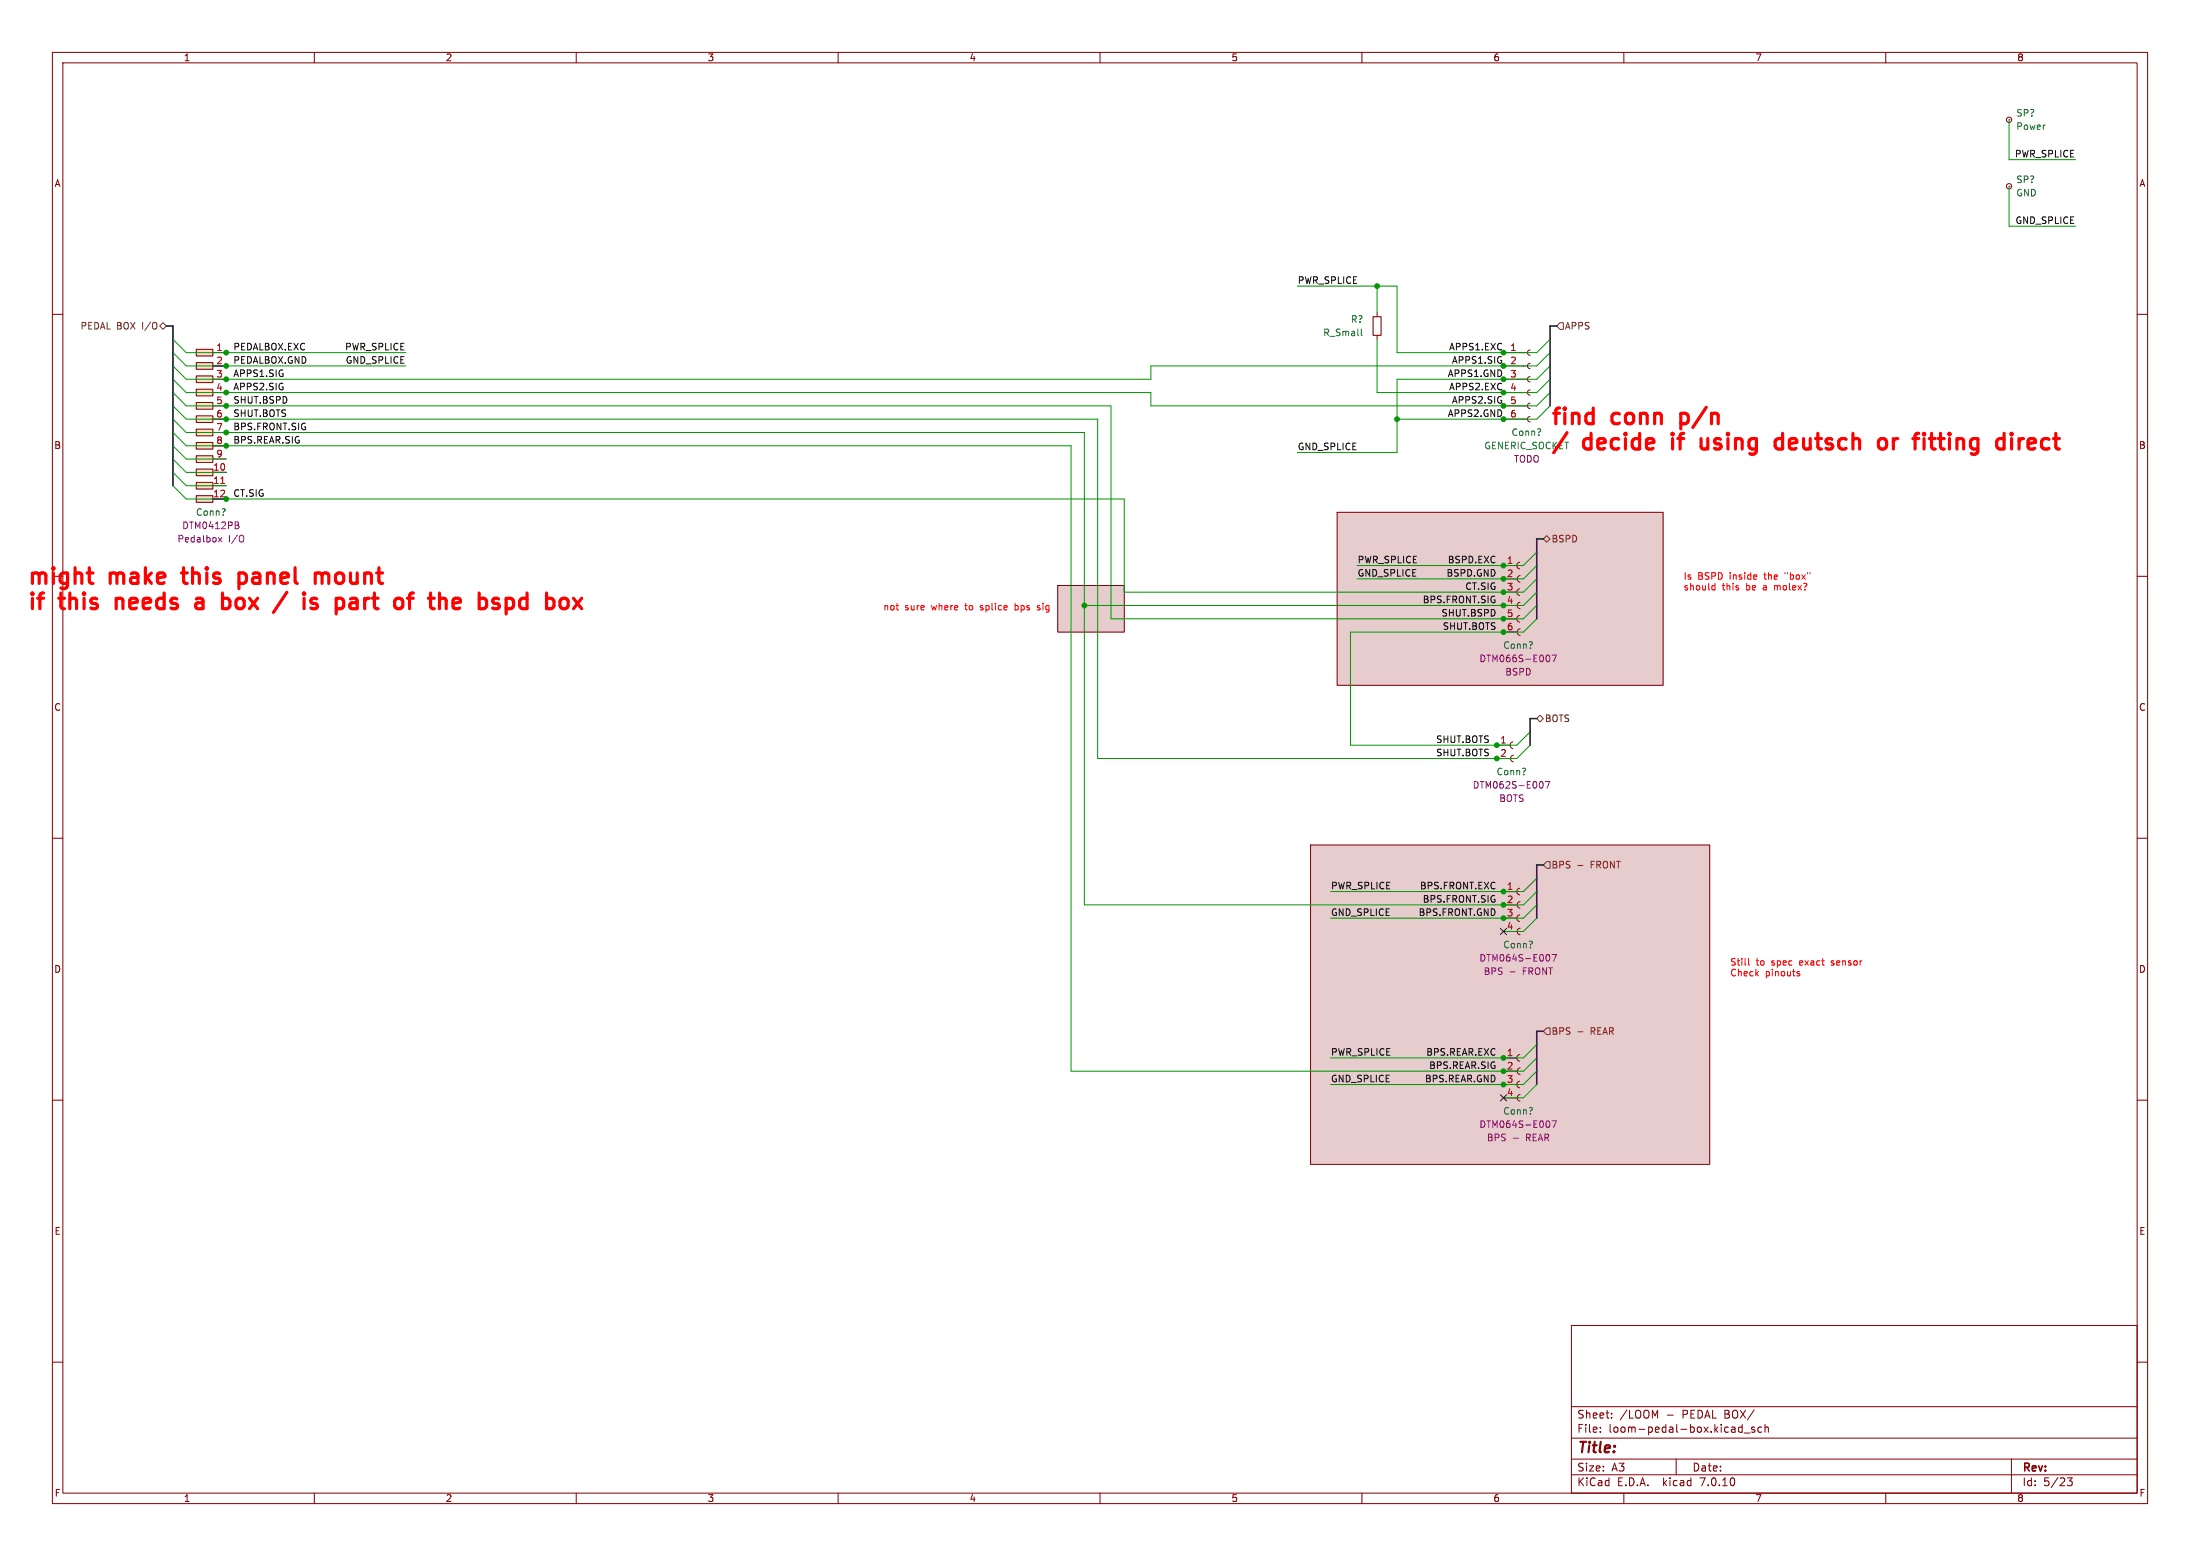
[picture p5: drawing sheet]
<svg xmlns="http://www.w3.org/2000/svg" width="420mm" height="297mm" viewBox="0 0 420 297" stroke-linecap="round" stroke-linejoin="round" font-family="sans-serif">
<g fill="none" stroke="#840000" stroke-width=".19">
<path d="M10 10h400v277h-400zM12 12h396v273h-396zM60 10v2M110 10v2M160 10v2M210 10v2M260 10v2M310 10v2M360 10v2M383.5 35.6h.1M383.5 22.9h.1M10 60h2"/>
<path d="M262.9 59.7v.8M408 60h2M37.5 66.7h3.1v1.2h-3.1zM37.5 69.2h3.1v1.3h-3.1zM37.5 71.8h3.1v1.2h-3.1zM37.5 74.3h3.1v1.3h-3.1zM37.5 76.8h3.1v1.3h-3.1zM37.5 79.4h3.1v1.2h-3.1zM40.6 69.9h2.6M40.6 74.9h2.6M40.6 67.3h2.6M40.6 72.4h2.6"/>
<path d="M40.6 77.5h2.6M262.9 64v.8M287 69.9h4.6M287 74.9h4.6M287 67.3h4.6M287 72.4h4.6M287 77.5h4.6M292.1 79.5l-.4 .2-.1 .3 .1 .4 .4 .1M292.1 77l-.4 .1-.1 .4 .1 .3 .4 .2M292.1 74.4l-.4 .2-.1 .3 .1 .4 .4 .1M292.1 71.9l-.4 .1-.1 .4 .1 .3 .4 .2M292.1 69.3l-.4 .2-.1 .3 .1 .4 .4 .2"/>
<path d="M292.1 66.8l-.4 .2-.1 .3 .1 .4 .4 .1M37.5 81.9h3.1v1.3h-3.1zM37.5 84.5h3.1v1.2h-3.1zM37.5 87h3.1v1.3h-3.1zM37.5 89.5h3.1v1.3h-3.1zM37.5 92.1h3.1v1.2h-3.1zM37.5 94.6h3.1v1.3h-3.1zM40.6 80h2.6M40.6 85.1h2.6M40.6 90.2h2.6M40.6 95.3h2.6M40.6 92.7h2.6"/>
<path d="M40.6 82.6h2.6M40.6 87.6h2.6M255.3 97.8h62.2v33h-62.2zM287 80h4.6M201.9 111.8h12.7v8.9h-12.7zM287 108h2.6M287 110.5h2.6M287 113h2.6M287 115.6h2.6M287 118.1h2.6M290.1 107.3a.64 .64 0 0 0-.5 .7 .64 .64 0 0 0 .5 .6M290.1 112.4a.64 .64 0 0 0-.5 .6 .64 .64 0 0 0 .5 .7"/>
<path d="M290.1 117.5a.64 .64 0 0 0-.5 .6 .64 .64 0 0 0 .5 .6M290.2 109.9a.64 .64 0 0 0-.6 .6 .64 .64 0 0 0 .6 .6M290.2 114.9a.64 .64 0 0 0-.6 .7 .64 .64 0 0 0 .6 .6M408 110h2M287 120.7h2.6M290.2 120a.64 .64 0 0 0-.6 .7 .64 .64 0 0 0 .6 .6M10 160h2M285.7 142.2h2.6M285.7 144.8h2.6M288.8 141.6a.64 .64 0 0 0-.5 .6 .64 .64 0 0 0 .5 .7M288.9 144.1a.64 .64 0 0 0-.5 .7 .64 .64 0 0 0 .5 .6M408 160h2"/>
<path d="M250.2 161.3h76.2v60.9h-76.2zM287 170.2h2.6M287 172.7h2.6M287 175.3h2.6M287 177.8h2.6M290.1 169.5a.64 .64 0 0 0-.5 .7 .64 .64 0 0 0 .5 .6M290.1 174.6a.64 .64 0 0 0-.5 .7 .64 .64 0 0 0 .5 .6M290.2 172.1a.64 .64 0 0 0-.6 .6 .64 .64 0 0 0 .6 .7M290.2 177.2a.64 .64 0 0 0-.6 .6 .64 .64 0 0 0 .6 .6M10 210h2M287 201.9h2.6M287 204.5h2.6"/>
<path d="M287 207h2.6M287 209.6h2.6M290.1 201.3a.64 .64 0 0 0-.5 .6 .64 .64 0 0 0 .5 .7M290.1 206.4a.64 .64 0 0 0-.5 .6 .64 .64 0 0 0 .5 .6M290.2 203.8a.64 .64 0 0 0-.6 .7 .64 .64 0 0 0 .6 .6M290.2 208.9a.64 .64 0 0 0-.6 .7 .64 .64 0 0 0 .6 .6M408 210h2M10 260h2M300 253h108v32h-108zM408 260h2M300 278.5h108M300 274.5h108"/>
<path d="M300 268.5h108M305.5 273.2v.2M305.5 272.5v.1M307.7 270.5v.2M307.7 269.8v.1M320 278.5v3M331.9 273.1l.3 .3 .4-.1M332.6 271.9v1.5M332.6 272.5l-.4-.1-.3 .3M332.9 273.5h1.2M334.9 272.5l-.3-.1-.2 .2v.2l.5 .2v.3h-.5M336.3 272.5l-.4-.1-.3 .3 .1 .6h.6"/>
<path d="M336.9 272.5l.3-.1 .3 .1 .1 .9M336.9 271.9v1.5M384 278.5v6.5M60 285v2M110 285v2M160 285v2M210 285v2M260 285v2M300 281.5h108M310 285v2M360 285v2M394.7 282.1h.9l-.5 .6 .4 .1v.6l-.2 .2-.6-.1"/>
<circle cx="383.5" cy="35.6" r=".51"/>
<circle cx="383.5" cy="22.9" r=".51"/>
</g>
<g fill="#e6cccc" stroke="#e6cccc" stroke-width=".19">
<path d="M201.9 111.8h12.7v8.9h-12.7z"/>
<path d="M255.3 97.8h62.2v33h-62.2z"/>
<path d="M250.2 161.3h76.2v60.9h-76.2z"/>
</g>
<g fill="none" stroke="#840084" stroke-width=".19">
<path d="M45.3 99.6l.3 .3-.3 .3 .3 .2v.3l-.2 .2h-.5M41.7 102.6l.6 .8M42.3 102.6l-.6 .8M46.5 102.4v.9M295.6 125a.79 .79 0 0 1 0 1.3M296.3 125h.8l-.5 1.3M294.3 149.2a.79 .79 0 0 1 0 1.2M295 149.2h.9l-.6 1.2M288.3 185.5h.9M295.6 182.2a.79 .79 0 0 1 0 1.3M296.3 182.2h.8l-.5 1.3M288.9 217.3h.9"/>
<path d="M295.6 213.9a.79 .79 0 0 1 0 1.3M296.3 213.9h.8l-.5 1.3"/>
</g>
<g fill="#ffe5bf" stroke="#ffe5bf" stroke-width=".19">
<path d="M37.5 66.7h3.1v1.2h-3.1z"/>
<path d="M37.5 69.2h3.1v1.3h-3.1z"/>
<path d="M37.5 71.8h3.1v1.2h-3.1z"/>
<path d="M37.5 74.3h3.1v1.3h-3.1z"/>
<path d="M37.5 76.8h3.1v1.3h-3.1z"/>
<path d="M37.5 79.4h3.1v1.2h-3.1z"/>
<path d="M37.5 81.9h3.1v1.3h-3.1z"/>
<path d="M37.5 84.5h3.1v1.2h-3.1z"/>
<path d="M37.5 87h3.1v1.3h-3.1z"/>
<path d="M37.5 89.5h3.1v1.3h-3.1z"/>
<path d="M37.5 92.1h3.1v1.2h-3.1z"/>
<path d="M37.5 94.6h3.1v1.3h-3.1z"/>
</g>
<path d="M42.2 92.3h.7" fill="none" stroke="#a90000" stroke-width=".19"/>
<path d="M262.1 60.5h1.6v3.5h-1.6z" fill="none" stroke="#840000" stroke-width=".2"/>
<path d="M259.9 62.8v1.1l.2 .2" fill="none" stroke="#006464" stroke-width=".19"/>
<path d="M30.5 62.2l.6-.6 .6 .6-.6 .7zM297.8 61.6h.6v1.3h-.6l-.6-.7zM294.6 102.9l.7-.7 .6 .7-.6 .6zM293.4 137.2l.6-.7 .6 .7-.6 .6zM295.3 164.5h.6v1.2h-.6l-.7-.6zM301.2 165.2h1M295.3 196.2h.6v1.3h-.6l-.7-.6zM301.2 196.9h1" fill="none" stroke="#725600" stroke-width=".19"/>
<path d="M193.8 115.2v1.2M193.8 116.4h.1M193.9 115.6h-.1M198 116.4h.4M198.4 115.6l-.4 .2 .1 .1 .3 .1M327 111.8h.4M327.4 111.3v1.3M327.4 112.6h-.4M333.8 183v1.1l.2 .1M343.2 185.9h.3l.1 .2-.4 .2M343.2 185.4l.3 .1" fill="none" stroke="#f00" stroke-width=".19"/>
<g fill="none" stroke="#f00" stroke-width=".6">
<path d="M320.9 78.9v3M321.2 78.9l-.3 .1M299.2 82.6l-2.6 3.8M319.3 82.7v.3M319.3 83.7v2M319.3 82.7l-.1 .2 .1 .1M319.3 82.7l.1 .2-.1 .1M320.9 80.7l.3 .2M324.7 83.7v1.6l.2 .3a.82 .82 0 0 0 1.1-.2M326 83.7v2M339.4 83.7l.9 .2M340.3 85.6l-.9 .1"/>
<path d="M340.3 82.7v3M359.9 83.9l.3 .4v.8l-.3 .5M361.4 83.7v2M362.3 83.7a.77 .77 0 0 0-.9 .6M368.3 83.7h1.1M369.2 85.7h.2M370 83.7h1.2M385.4 83.7v2M386.3 83.7a.77 .77 0 0 0-.9 .6M387.3 83.9l-.1 .2v1.2l.1 .3M388.6 84.4l-1.4 .3M22.2 114.2v2"/>
<path d="M22.3 114.3l-.1 .2M34.6 109.4h1.2M37.5 114.3l.8-.1 .3 .1 .2 .3M38.8 114.9l-.3 .1h-.7a.59 .59 0 0 0-.5 .6 .59 .59 0 0 0 .5 .6h.7l.3-.2M43.6 114.3l.3 .5v.8l-.3 .4M45.6 109.5l.9-.1 .4 .2 .1 .3M45.6 109.4v3M47 110.8l-.1 .3-.4 .3-.9-.2M60.2 109.6a.74 .74 0 0 1 1.3 .2M60.2 115.2l.3 .1 .1 .3-.1 .4-.3 .2M60.2 114.2l.3 .1M61.5 109.8l.1-.3 .3-.1h.4l.3 .1 .2 .3"/>
<path d="M61.5 109.8v1.6M69.6 114.2v2M70.5 114.2a.77 .77 0 0 0-.9 .6M81.8 114.2h1.1M82.2 113.2v2.6l.1 .2 .6 .2M99.5 114.3l.3-.1 .8 .1M99.5 116l.3 .2 .8-.2M100.6 113.2v3"/>
</g>
<path d="M31.7 62.2h1.3v30.5M297.2 62.2h-1.3v15.3M294.6 102.9h-1.2v15.2M293.4 137.2h-1.3v5M294.6 165.1h-1.2v10.2M294.6 196.9h-1.2v10.1" fill="none" stroke="#000084" stroke-width=".3"/>
<g fill="none" stroke="#009600" stroke-width=".19">
<path d="M383.5 35.6v7.6h12.7M383.5 22.9v7.6h12.7M247.6 54.6h19.1v12.7h26.7l2.5-2.5M262.9 54.6v5.1M33 77.5l2.6 2.5h173.9v64.8h80.1l2.5-2.6M33 72.4l2.6 2.5h184.1v2.6h73.7l2.5-2.6M33 74.9l2.6 2.6h176.5v40.6h78.7l2.6-2.5M33 64.8l2.6 2.5h41.9M33 67.3l2.6 2.6h41.9M262.9 64.8v10.1h30.5l2.5-2.5M295.9 69.9l-2.5 2.5h-26.7v14h-19.1M295.9 77.5l-2.5 2.5h-26.7"/>
<path d="M295.9 67.3l-2.5 2.6h-73.7v2.5h-184.1l-2.6-2.5M33 85.1l2.6 2.5h7.6M33 87.6l2.6 2.6h7.6M33 82.6l2.6 2.5h168.9v119.4h86.3l2.6-2.6M33 80l2.6 2.6h171.4v90.1h83.8l2.6-2.5M33 92.7l2.6 2.6h179v17.7h76.2l2.6-2.5M33 90.2l2.6 2.5h7.6M293.4 118.1l-2.6 2.6h-33v21.5h31.8l2.5-2.5M293.4 108l-2.6 2.5h-31.7M293.4 105.4l-2.6 2.6h-31.7M293.4 113l-2.6 2.6h-83.8M293.4 175.3l-2.6 2.5h-3.8"/>
<path d="M293.4 172.7l-2.6 2.6h-36.8M293.4 167.6l-2.6 2.6h-36.8M293.4 199.4l-2.6 2.5h-36.8M293.4 204.5l-2.6 2.5h-36.8M293.4 207l-2.6 2.6h-3.8"/>
</g>
<path d="M286.4 177.2l1.2 1.2M287.6 177.2l-1.2 1.2M286.4 208.9l1.2 1.3M287.6 208.9l-1.2 1.3" fill="none" stroke="#000084" stroke-width=".19"/>
<g fill="#009600" stroke="#009600" stroke-width=".19">
<circle cx="287" cy="201.9" r=".46"/>
<circle cx="287" cy="207" r=".46"/>
<circle cx="287" cy="172.7" r=".46"/>
<circle cx="287" cy="175.3" r=".46"/>
<circle cx="287" cy="204.5" r=".46"/>
<circle cx="287" cy="170.2" r=".46"/>
<circle cx="285.7" cy="144.8" r=".46"/>
<circle cx="285.7" cy="142.2" r=".46"/>
<circle cx="287" cy="115.6" r=".46"/>
<circle cx="287" cy="118.1" r=".46"/>
<circle cx="287" cy="120.7" r=".46"/>
<circle cx="287" cy="110.5" r=".46"/>
<circle cx="287" cy="113" r=".46"/>
<circle cx="287" cy="108" r=".46"/>
<circle cx="207" cy="115.6" r=".46"/>
<circle cx="287" cy="74.9" r=".46"/>
<circle cx="287" cy="69.9" r=".46"/>
<circle cx="287" cy="72.4" r=".46"/>
<circle cx="287" cy="67.3" r=".46"/>
<circle cx="262.9" cy="54.6" r=".46"/>
<circle cx="287" cy="80" r=".46"/>
<circle cx="287" cy="77.5" r=".46"/>
<circle cx="266.7" cy="80" r=".46"/>
<circle cx="43.2" cy="74.9" r=".46"/>
<circle cx="43.2" cy="72.4" r=".46"/>
<circle cx="43.2" cy="67.3" r=".46"/>
<circle cx="43.2" cy="69.9" r=".46"/>
<circle cx="43.2" cy="77.5" r=".46"/>
<circle cx="43.2" cy="80" r=".46"/>
<circle cx="43.2" cy="82.6" r=".46"/>
<circle cx="43.2" cy="95.3" r=".46"/>
<circle cx="43.2" cy="85.1" r=".46"/>
</g>
<g font-size="4.2" fill="#f00">
<text x="295.9" y="81.3">find</text>
<text x="308" y="81.3">conn</text>
<text x="322.2" y="81.3">p/n</text>
<text x="302.5" y="86.1">decide</text>
<text x="320.6" y="86.1">if</text>
<text x="327.2" y="86.1">using</text>
<text x="342.7" y="86.1">deutsch</text>
<text x="363.6" y="86.1">or</text>
<text x="371.7" y="86.1">fitting</text>
<text x="388.6" y="86.1">direct</text>
<text x="5.1" y="111.8">might</text>
<text x="21.1" y="111.8">make</text>
<text x="36.3" y="111.8">this</text>
<text x="48.1" y="111.8">panel</text>
<text x="63.9" y="111.8">mount</text>
<text x="5.1" y="116.6">if</text>
<text x="11.7" y="116.6">this</text>
<text x="23.5" y="116.6">needs</text>
<text x="40" y="116.6">a</text>
<text x="46.2" y="116.6">box</text>
<text x="57.5" y="116.6">/</text>
<text x="64.1" y="116.6">is</text>
<text x="71.5" y="116.6">part</text>
<text x="84" y="116.6">of</text>
<text x="91.9" y="116.6">the</text>
<text x="102.4" y="116.6">bspd</text>
</g>
<text font-size="4.2" fill="#006464" x="295.9" y="86.1">/</text>
<text font-size="2.8" fill="#840000" x="301" y="277.9">Title:</text>
<g font-size="2.1" fill="#840000">
<text x="301" y="273.7">File:</text>
<text x="301" y="271">Sheet:</text>
<text x="307.1" y="273.7">loom-pedal-box.kicad_sch</text>
<text x="309.2" y="271">/LOOM</text>
<text x="318.2" y="271">-</text>
<text x="321.3" y="271">PEDAL BOX/</text>
<text x="301" y="281.1">Size:</text>
<text x="307.6" y="281.1">A3</text>
<text x="323" y="281.1">Date:</text>
<text x="386" y="281.3">Rev:</text>
<text x="301" y="283.9">KiCad</text>
<text x="308.7" y="283.9">E.D.A.</text>
<text x="317.6" y="283.9">kicad</text>
<text x="324.8" y="283.9">7.0.10</text>
<text x="386" y="283.9">Id:</text>
<text x="390.1" y="283.9">5/23</text>
</g>
<g font-size="1.8" fill="#840000">
<text x="35" y="11.9">1</text>
<text x="85" y="11.9">2</text>
<text x="135" y="11.9">3</text>
<text x="185" y="11.9">4</text>
<text x="235" y="11.9">5</text>
<text x="285" y="11.9">6</text>
<text x="335" y="11.9">7</text>
<text x="385" y="11.9">8</text>
<text x="10.3" y="35.9">A</text>
<text x="408.3" y="35.9">A</text>
<text x="10.3" y="85.9">B</text>
<text x="408.2" y="85.9">B</text>
<text x="10.3" y="135.9">C</text>
<text x="408.2" y="135.9">C</text>
<text x="10.3" y="185.9">D</text>
<text x="408.2" y="185.9">D</text>
<text x="10.3" y="235.9">E</text>
<text x="408.3" y="235.9">E</text>
<text x="10.3" y="285.9">F</text>
<text x="35" y="286.9">1</text>
<text x="85" y="286.9">2</text>
<text x="135" y="286.9">3</text>
<text x="185" y="286.9">4</text>
<text x="235" y="286.9">5</text>
<text x="285" y="286.9">6</text>
<text x="335" y="286.9">7</text>
<text x="385" y="286.9">8</text>
<text x="408.3" y="285.9">F</text>
</g>
<g font-size="1.8" fill="#006464">
<text x="384.8" y="22.5">SP?</text>
<text x="384.8" y="25">Power</text>
<text x="384.8" y="35.2">SP?</text>
<text x="384.8" y="37.7">GND</text>
<text x="252.5" y="64.4">R_Small</text>
<text x="257.8" y="61.8">R?</text>
<text x="288.5" y="83.4">Conn?</text>
<text x="283.3" y="86">GENERIC_SOCKET</text>
<text x="37.3" y="98.7">Conn?</text>
<text x="286.9" y="124.1">Conn?</text>
<text x="285.6" y="148.2">Conn?</text>
<text x="286.9" y="181.2">Conn?</text>
<text x="286.9" y="213">Conn?</text>
</g>
<g font-size="1.8" fill="#0f0f0f">
<text x="384.5" y="30.1">PWR_SPLICE</text>
<text x="384.7" y="42.8">GND_SPLICE</text>
<text x="247.6" y="54.3">PWR_SPLICE</text>
<text x="44.4" y="69.5">PEDALBOX.GND</text>
<text x="44.4" y="67">PEDALBOX.EXC</text>
<text x="65.8" y="67">PWR_SPLICE</text>
<text x="65.9" y="69.5">GND_SPLICE</text>
<text x="276.5" y="67">APPS1.EXC</text>
<text x="277.1" y="69.5">APPS1.SIG</text>
<text x="44.4" y="72">APPS1.SIG</text>
<text x="44.4" y="74.6">APPS2.SIG</text>
<text x="44.4" y="77.1">SHUT.BSPD</text>
<text x="276.3" y="72">APPS1.GND</text>
<text x="276.5" y="74.6">APPS2.EXC</text>
<text x="277.1" y="77.1">APPS2.SIG</text>
<text x="44.4" y="79.7">SHUT.BOTS</text>
<text x="44.4" y="82.2">BPS.FRONT.SIG</text>
<text x="276.3" y="79.7">APPS2.GND</text>
<text x="44.4" y="84.7">BPS.REAR.SIG</text>
<text x="247.6" y="86">GND_SPLICE</text>
<text x="44.4" y="94.9">CT.SIG</text>
<text x="259.1" y="107.6">PWR_SPLICE</text>
<text x="276.3" y="107.6">BSPD.EXC</text>
<text x="259.1" y="110.1">GND_SPLICE</text>
<text x="276.1" y="110.1">BSPD.GND</text>
<text x="279.6" y="112.7">CT.SIG</text>
<text x="271.5" y="115.2">BPS.FRONT.SIG</text>
<text x="275.1" y="117.8">SHUT.BSPD</text>
<text x="275.3" y="120.3">SHUT.BOTS</text>
<text x="274.1" y="141.9">SHUT.BOTS</text>
<text x="274.1" y="144.4">SHUT.BOTS</text>
<text x="254" y="169.8">PWR_SPLICE</text>
<text x="271" y="169.8">BPS.FRONT.EXC</text>
<text x="271.5" y="172.4">BPS.FRONT.SIG</text>
<text x="254" y="174.9">GND_SPLICE</text>
<text x="270.7" y="174.9">BPS.FRONT.GND</text>
<text x="254" y="201.6">PWR_SPLICE</text>
<text x="272.2" y="201.6">BPS.REAR.EXC</text>
<text x="254" y="206.7">GND_SPLICE</text>
<text x="271.9" y="206.7">BPS.REAR.GND</text>
<text x="272.7" y="204.1">BPS.REAR.SIG</text>
</g>
<g font-size="1.8" fill="#725600">
<text x="15.3" y="63.1">PEDAL BOX</text>
<text x="27.2" y="63.1">I/O</text>
<text x="298.6" y="63.1">APPS</text>
<text x="296.1" y="103.7">BSPD</text>
<text x="294.8" y="138">BOTS</text>
<text x="296.1" y="166">BPS</text>
<text x="303.8" y="166">FRONT</text>
<text x="296.1" y="197.7">BPS</text>
<text x="303.8" y="197.7">REAR</text>
</g>
<g font-size="1.8" fill="#a90000">
<text x="41.2" y="67.1">1</text>
<text x="41.2" y="69.6">2</text>
<text x="288.2" y="67.1">1</text>
<text x="288.2" y="69.6">2</text>
<text x="41.2" y="72.1">3</text>
<text x="41.2" y="74.7">4</text>
<text x="41.2" y="77.2">5</text>
<text x="288.2" y="72.1">3</text>
<text x="288.2" y="74.7">4</text>
<text x="288.2" y="77.2">5</text>
<text x="41.2" y="79.8">6</text>
<text x="41.2" y="82.3">7</text>
<text x="288.2" y="79.8">6</text>
<text x="40.6" y="89.9">10</text>
<text x="41.2" y="84.8">8</text>
<text x="41.2" y="87.4">9</text>
<text x="40.6" y="92.5">11</text>
<text x="40.6" y="95">12</text>
<text x="287.6" y="107.7">1</text>
<text x="287.6" y="110.2">2</text>
<text x="287.6" y="112.8">3</text>
<text x="287.6" y="115.3">4</text>
<text x="287.6" y="117.9">5</text>
<text x="287.6" y="120.4">6</text>
<text x="286.3" y="142">1</text>
<text x="286.3" y="144.5">2</text>
<text x="287.6" y="169.9">1</text>
<text x="287.6" y="172.5">2</text>
<text x="287.6" y="175">3</text>
<text x="287.6" y="177.5">4</text>
<text x="287.6" y="201.7">1</text>
<text x="287.6" y="204.2">2</text>
<text x="287.6" y="206.8">3</text>
<text x="287.6" y="209.3">4</text>
</g>
<g font-size="1.8" fill="#840084">
<text x="288.9" y="88.5">TODO</text>
<text x="34.7" y="101.2">DTM0412PB</text>
<text x="33.8" y="103.7">Pedalbox</text>
<text x="43.6" y="103.7">I/O</text>
<text x="282.3" y="126.6">DTM066S-E007</text>
<text x="287.3" y="129.1">BSPD</text>
<text x="281.1" y="150.7">DTM062S-E007</text>
<text x="286.1" y="153.3">BOTS</text>
<text x="282.3" y="183.7">DTM064S-E007</text>
<text x="283.1" y="186.3">BPS</text>
<text x="290.8" y="186.3">FRONT</text>
<text x="282.3" y="215.5">DTM064S-E007</text>
<text x="283.8" y="218">BPS</text>
<text x="291.4" y="218">REAR</text>
</g>
<g font-size="1.8" fill="#f00">
<text x="321.3" y="110.7">Is</text>
<text x="321.3" y="112.8">should</text>
<text x="324.1" y="110.7">BSPD</text>
<text x="328.8" y="112.8">this</text>
<text x="330.3" y="110.7">inside</text>
<text x="333.4" y="112.8">be</text>
<text x="336.9" y="112.8">a</text>
<text x="337.1" y="110.7">the</text>
<text x="339.2" y="112.8">molex?</text>
<text x="341.2" y="110.7">&quot;box&quot;</text>
<text x="168.5" y="116.6">not</text>
<text x="172.7" y="116.6">sure</text>
<text x="177.9" y="116.6">where</text>
<text x="184.6" y="116.6">to</text>
<text x="187.6" y="116.6">splice</text>
<text x="194.4" y="116.6">bps</text>
<text x="198.9" y="116.6">sig</text>
<text x="330.2" y="184.4">Still</text>
<text x="335.2" y="184.4">to</text>
<text x="338.3" y="184.4">spec</text>
<text x="343.8" y="184.4">exact</text>
<text x="350.1" y="184.4">sensor</text>
<text x="330.2" y="186.4">Check</text>
<text x="337" y="186.4">pinouts</text>
</g>
</svg>
